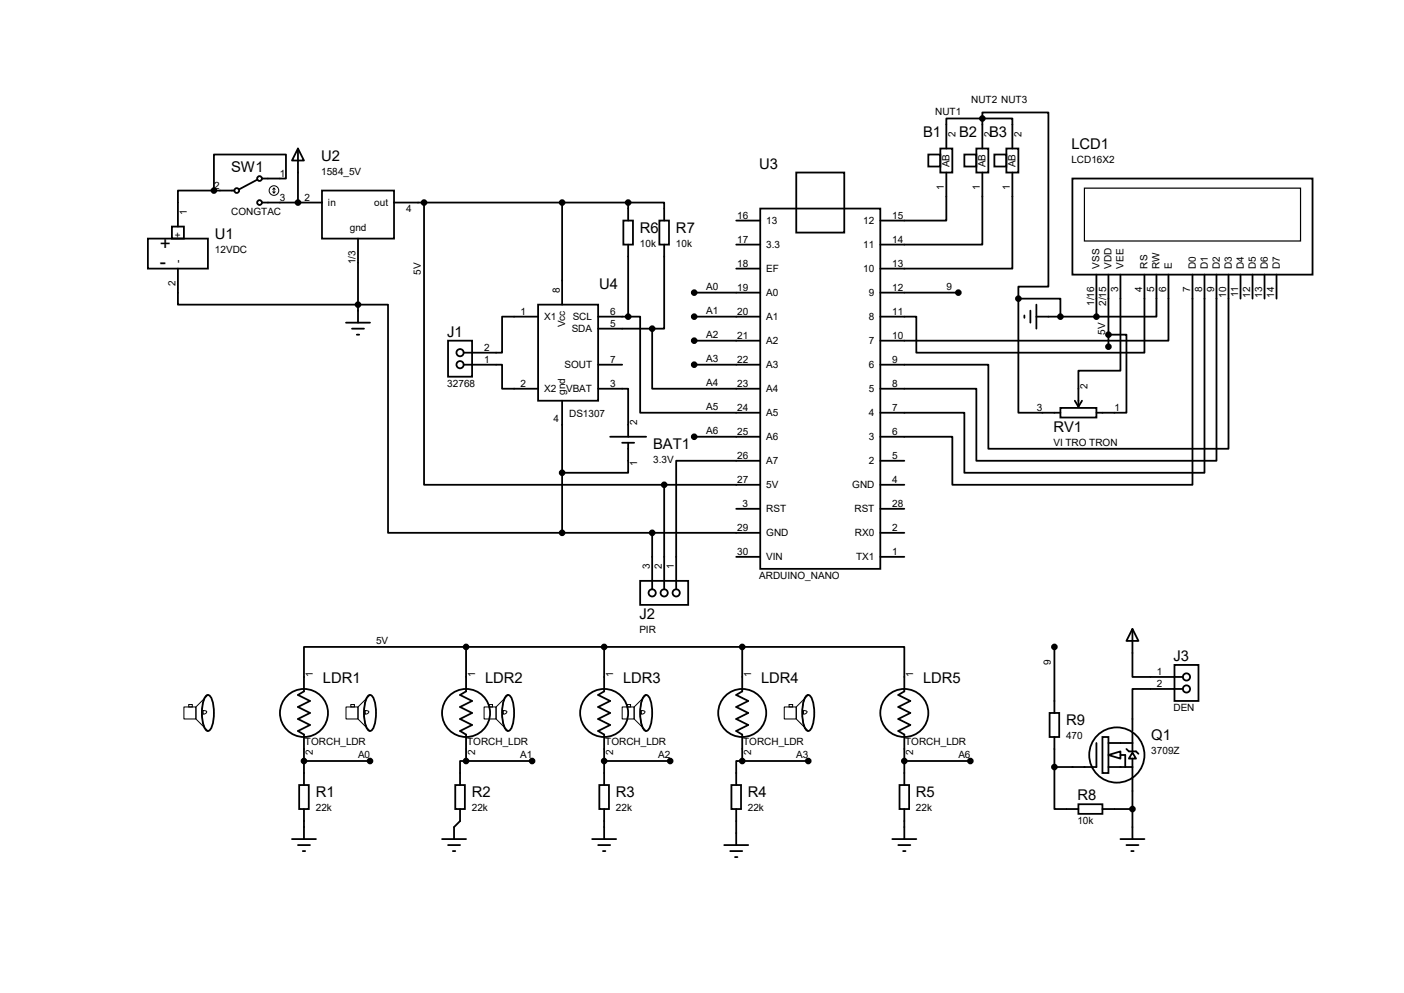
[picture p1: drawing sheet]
<svg xmlns="http://www.w3.org/2000/svg" width="297mm" height="210mm" viewBox="0 0 297 210" stroke-linecap="round" stroke-linejoin="round" font-family="sans-serif">
<g fill="none" stroke="#000" stroke-width=".38">
<path d="M54.4 38l-3.8 2M55.4 37.8h5.1v-5.1h-15.2v7.6M63 31.4l1.3 2.6h-2.5zM63 31.4v11.4M168.4 36.5h10.2v12.7h-10.2zM196.4 32.7h2.5v2.5h-2.5zM198.9 31.4h2.6v5.1h-2.6zM200.2 36.5v10.2h-14M204 32.7h2.5v2.5h-2.5zM206.5 31.4h2.6v5.1h-2.6zM207.8 36.5v15.2h-21.6M207.8 25.1h6.4v6.3"/>
<path d="M207.8 25.1h-7.6v6.3M207.8 25.1v-1.3h14v36.8h-6.4v2.6M207.8 25.1v6.3M210.4 32.7h2.5v2.5h-2.5zM212.9 31.4h2.5v5.1h-2.5zM214.2 36.5v20.3h-28M226.9 37.8h50.8v20.3h-50.8zM31.3 50.5h12.7v6.3h-12.7zM36.4 47.9h2.5v2.6h-2.5zM37.6 56.8v7.6h44.5v48.3h36.8M45.3 40.3h-7.7v7.6M45.3 40.3h4.3"/>
<path d="M55.4 42.8h12.7M68.1 40.3h15.3v10.2h-15.3zM75.7 50.5v17.7M83.4 42.8h49.5M89.7 42.8v59.7h50.8M118.9 42.8v21.6M131.9 46.7h2v5h-2zM132.9 42.8h7.6v3.9M132.9 42.8v3.9M132.9 51.7v15.3M139.5 46.7h2v5h-2zM140.5 51.7v17.8h-2.5"/>
<path d="M155.7 46.7h5.1M155.7 51.7h5.1M155.7 56.8h5.1M160.8 44.1h25.4v76.2h-25.4zM231.9 58.1v8.9M234.5 58.1v15.2M237 58.1v20.3h-8.9v7.6M242.1 58.1v16.5h-48.3v-7.6h-7.6M244.6 58.1v8.9h-12.7M247.2 58.1v14h-61M252.3 58.1v44.4h-50.8v-10.1h-15.3M254.8 58.1v41.9h-50.8v-12.7h-17.8"/>
<path d="M257.3 58.1v39.4h-50.8v-15.3h-20.3M259.9 58.1v36.8h-50.8v-17.8h-22.9M262.4 58.1v5.1M265 58.1v5.1M267.5 58.1v5.1M270 58.1v5.1M73.2 68.2h5.1M74.5 69.5h2.5M75.5 70.8h.5M94.8 72.1h5.1v7.6h-5.1zM98.1 77.1h8.1v5.1h7.6M113.8 64.4h12.7v20.4h-12.7z"/>
<path d="M113.8 67h-7.6v7.6h-8.1M126.5 67h6.4M126.5 77.1h5.1M126.5 69.5h11.5M132.9 67h2.5v20.3h25.4M138 69.5v12.7h22.8M146.9 61.9h13.9M146.9 67h13.9M146.9 72.1h13.9M146.9 77.1h13.9M186.2 61.9h16.5M215.4 63.2v24.1h8.9"/>
<path d="M215.4 63.2h8.9v3.8M216.7 66.7v.5M218 65.7v2.5M219.2 67h12.7M219.2 64.4v5.1M234.5 70.8h3.8v16.5h-6.4M118.9 84.8v27.9M126.5 82.2h6.4v10.2M129.1 92.4h7.6M131.6 93.6h2.6M132.9 93.6v6.4h-14M146.9 92.4h13.9"/>
<path d="M160.8 97.5h-17.8v27.1M186.2 97.5h5.1M224.3 86.3h7.6v2h-7.6zM227.4 84.8l.7 1.2M228.9 84.8l-.8 1.2M118.9 112.7h41.9M138 112.7v11.9M140.5 102.5h20.3M140.5 102.5v22.1M155.7 107.6h5.1M155.7 117.8h5.1M186.2 112.7h5.1"/>
<path d="M186.2 102.5h5.1M186.2 107.6h5.1M186.2 117.8h5.1M98.6 136.8h-34.3v9.4l-1.3 .8 2.6 1.3-2.6 1.2 2.6 1.3-2.6 1.3 2.6 1.2-2.6 1.3 1.3 .8v10.6M98.6 136.8v9.4l-1.3 .8 2.6 1.3-2.6 1.2 2.6 1.3-2.6 1.3 2.6 1.2-2.6 1.3 1.3 .8v5.6M98.6 136.8h58.4M127.8 136.8v9.4l-1.3 .8 2.6 1.3-2.6 1.2 2.6 1.3-2.6 1.3 2.6 1.2-2.6 1.3 1.3 .8v10.6M135.4 122.9h10.2v5h-10.2zM157 136.8h34.3v9.4l-1.3 .8 2.6 1.3-2.6 1.2 2.6 1.3-2.6 1.3 2.6 1.2-2.6 1.3 1.3 .8v10.6M157 136.8v9.4l-1.3 .8 2.6 1.3-2.6 1.2 2.6 1.3-2.6 1.3 2.6 1.2-2.6 1.3 1.3 .8v5.6M223.1 136.8v14M239.6 133l1.2 2.6h-2.5z"/>
<path d="M239.6 133v10.2h10.6M43.7 147.1l.3-.1a1.56 1.56 0 0 1 1 1.4 9 9 0 0 1-.4 5.8l-.6 .4a1.63 1.63 0 0 1-1-1.4 8.7 8.7 0 0 1 .4-5.8zM78 147.1l.3-.1a1.56 1.56 0 0 1 1 1.4 9 9 0 0 1-.5 5.8l-.5 .4a1.63 1.63 0 0 1-1-1.4 8.7 8.7 0 0 1 .4-5.8zM107.2 147.1l.3-.1a1.56 1.56 0 0 1 1 1.4 9 9 0 0 1-.4 5.8l-.6 .4a1.63 1.63 0 0 1-1-1.4 8.7 8.7 0 0 1 .4-5.8zM136.4 147.1l.3-.1a1.56 1.56 0 0 1 1 1.4 9 9 0 0 1-.4 5.8l-.6 .4a1.63 1.63 0 0 1-1-1.4 8.7 8.7 0 0 1 .4-5.8zM170.7 147.1l.3-.1a1.6 1.6 0 0 1 1 1.4 8.8 8.8 0 0 1-.5 5.8l-.5 .4a1.58 1.58 0 0 1-1-1.4 9 9 0 0 1 .4-5.8zM222 150.8h2.1v5.1h-2.1zM223.1 155.9v6.3M231.9 157.1v5.1h-8.8M233.2 155.9h1.3v7.6h-1.3zM234.5 159.7l2.5-.8v1.5zM234.5 157.1h5.1"/>
<path d="M237 159.7h1v2.5M238.3 158.4l.5 .5h1.5l.5 .5M239.6 159.2l.7 1.2h-1.5zM239.6 154.9v4M248.5 140.6h5v7.7h-5zM250.2 145.7h-10.6v8.9M61.8 177.5h5M63 178.7h2.6M63.3 166h2v5.1h-2zM64.3 171.1v6.4M64.3 161h14M93.5 177.5h5.1"/>
<path d="M94.8 178.7h2.5M96.3 166h2v5.1h-2zM97.3 171.1v2.6l-1.2 1.2v2.6M98.6 161h-1.3v5M98.6 161h14M125.3 177.5h5M126.5 178.7h2.6M126.8 166h2v5.1h-2zM127.8 161h14M127.8 171.1v6.4M153.2 178.7h5.1M154.7 166h2.1v5.1h-2.1z"/>
<path d="M155.7 171.1v7.6M157 161h-1.3v5M157 161h14M188.8 177.5h5M190 178.7h2.6M190.3 166h2v5.1h-2zM191.3 161h14M191.3 171.1v6.4M223.1 162.2v8.9h5M228.1 170.1h5.1v2h-5.1zM233.2 171.1h6.4M234.5 162.2h5.1"/>
<path d="M237 177.5h5.1M238.3 178.7h2.5M239.6 160.4v17.1M64.1 180h.5M95.8 180h.5M127.6 180h.5M154.5 180h2.5M155.5 181.3h.5M191.1 180h.5M239.3 180h.5"/>
<circle cx="54.9" cy="37.8" r=".51"/>
<circle cx="50.1" cy="40.3" r=".51"/>
<circle cx="54.9" cy="42.8" r=".51"/>
<circle cx="97.3" cy="74.6" r=".76"/>
<circle cx="97.3" cy="77.1" r=".76"/>
<circle cx="138" cy="125.4" r=".76"/>
<circle cx="140.5" cy="125.4" r=".76"/>
<circle cx="143" cy="125.4" r=".76"/>
<circle cx="64.3" cy="150.8" r="5.1"/>
<circle cx="98.6" cy="150.8" r="5.1"/>
<circle cx="127.8" cy="150.8" r="5.1"/>
<circle cx="157" cy="150.8" r="5.1"/>
<circle cx="191.3" cy="150.8" r="5.1"/>
<circle cx="236.3" cy="159.7" r="5.8"/>
<circle cx="251" cy="145.7" r=".76"/>
<circle cx="251" cy="143.2" r=".76"/>
</g>
<circle cx="63" cy="42.8" r=".19" fill="#000"/>
<g fill="none" stroke="#000" stroke-width=".21">
<path d="M58 39.8v1M58 39.8l-.3 .2M58 39.8l.2 .2M57.7 40.6l.3 .2M58.2 40.6l-.2 .2M38.9 149.5h2.5v2.6h-2.5zM39.9 149h.8v.5h-.8zM43 150.3l.7 .2a.67 .67 0 0 1-.7 .5zM43.7 147.1a7.2 7.2 0 0 0-.7 6.1 1.63 1.63 0 0 0 1 1.4l-2.6-2.5v-2.6l2.6-2.5zM73.2 149.5h2.5v2.6h-2.5zM74.2 149h.8v.5h-.8zM77.3 150.3l.7 .2a.67 .67 0 0 1-.7 .5z"/>
<path d="M78 147.1a7.2 7.2 0 0 0-.7 6.1 1.63 1.63 0 0 0 1 1.4l-2.6-2.5v-2.6l2.6-2.5zM102.4 149.5h2.5v2.6h-2.5zM103.4 149h.8v.5h-.8zM106.5 150.3l.7 .2a.67 .67 0 0 1-.7 .5zM107.2 147.1a7.2 7.2 0 0 0-.7 6.1 1.63 1.63 0 0 0 1 1.4l-2.6-2.5v-2.6l2.6-2.5zM131.6 149.5h2.6v2.6h-2.6zM132.6 149h.8v.5h-.8zM135.7 150.3l.7 .2a.67 .67 0 0 1-.7 .5zM136.4 147.1a7.2 7.2 0 0 0-.7 6.1 1.63 1.63 0 0 0 1 1.4l-2.5-2.5v-2.6l2.5-2.5zM165.9 149.5h2.5v2.6h-2.5zM166.9 149h.8v.5h-.8zM170 150.3l.7 .2a.7 .7 0 0 1-.7 .5z"/>
<path d="M170.7 147.1a7 7 0 0 0-.9 5.4 2.48 2.48 0 0 0 1.2 2.1l-2.6-2.5v-2.6l2.6-2.5z"/>
<circle cx="58" cy="40.3" r="1.02"/>
</g>
<g fill="#000" stroke="#000" stroke-width=".38">
<circle cx="207.8" cy="25.1" r=".51"/>
<circle cx="45.3" cy="40.3" r=".51"/>
<circle cx="63" cy="42.8" r=".51"/>
<circle cx="89.7" cy="42.8" r=".51"/>
<circle cx="118.9" cy="42.8" r=".51"/>
<circle cx="132.9" cy="42.8" r=".51"/>
<circle cx="75.7" cy="64.4" r=".51"/>
<circle cx="132.9" cy="67" r=".51"/>
<circle cx="138" cy="69.5" r=".51"/>
<circle cx="146.9" cy="67" r=".51"/>
<circle cx="146.9" cy="61.9" r=".51"/>
<circle cx="146.9" cy="72.1" r=".51"/>
<circle cx="146.9" cy="77.1" r=".51"/>
<circle cx="202.7" cy="61.9" r=".51"/>
<circle cx="215.4" cy="63.2" r=".51"/>
<circle cx="224.3" cy="67" r=".51"/>
<circle cx="231.9" cy="67" r=".51"/>
<circle cx="234.5" cy="73.3" r=".51"/>
<circle cx="234.5" cy="70.8" r=".51"/>
<circle cx="118.9" cy="100" r=".51"/>
<circle cx="146.9" cy="92.4" r=".51"/>
<circle cx="118.9" cy="112.7" r=".51"/>
<circle cx="138" cy="112.7" r=".51"/>
<circle cx="140.5" cy="102.5" r=".51"/>
<circle cx="98.6" cy="136.8" r=".51"/>
<circle cx="127.8" cy="136.8" r=".51"/>
<circle cx="157" cy="136.8" r=".51"/>
<circle cx="223.1" cy="136.8" r=".51"/>
<circle cx="64.3" cy="161" r=".51"/>
<circle cx="78.3" cy="161" r=".51"/>
<circle cx="98.6" cy="161" r=".51"/>
<circle cx="112.6" cy="161" r=".51"/>
<circle cx="127.8" cy="161" r=".51"/>
<circle cx="141.8" cy="161" r=".51"/>
<circle cx="157" cy="161" r=".51"/>
<circle cx="171" cy="161" r=".51"/>
<circle cx="191.3" cy="161" r=".51"/>
<circle cx="205.3" cy="161" r=".51"/>
<circle cx="223.1" cy="162.2" r=".51"/>
<circle cx="239.6" cy="171.1" r=".51"/>
</g>
<path d="M229.4 39.8h45.7v11.2h-45.7z" fill="none" stroke="#000" stroke-width=".25"/>
<g font-size="4">
<text x="33.8" y="52.8">+</text>
<text x="33.8" y="56.6">-</text>
</g>
<g font-size="3.1">
<text x="195.3" y="29">B1</text>
<text x="202.9" y="29">B2</text>
<text x="209.3" y="29">B3</text>
<text x="67.9" y="34.1">U2</text>
<text x="160.6" y="35.6">U3</text>
<text x="226.7" y="31.5">LCD1</text>
<text x="48.9" y="36.4">SW1</text>
<text x="45.5" y="50.6">U1</text>
<text x="135.4" y="49.3">R6</text>
<text x="143" y="49.3">R7</text>
<text x="126.7" y="61">U4</text>
<text x="94.6" y="71.2">J1</text>
<text x="138.2" y="95">BAT1</text>
<text x="222.8" y="91.4">RV1</text>
<text x="135.3" y="130.9">J2</text>
<text x="248.2" y="139.7">J3</text>
<text x="68.3" y="144.5">LDR1</text>
<text x="102.6" y="144.5">LDR2</text>
<text x="131.8" y="144.5">LDR3</text>
<text x="161" y="144.5">LDR4</text>
<text x="195.3" y="144.5">LDR5</text>
<text x="225.5" y="153.4">R9</text>
<text x="243.5" y="156.5">Q1</text>
<text x="66.8" y="168.7">R1</text>
<text x="99.8" y="168.7">R2</text>
<text x="130.3" y="168.7">R3</text>
<text x="158.2" y="168.7">R4</text>
<text x="193.8" y="168.7">R5</text>
<text x="227.9" y="169.2">R8</text>
</g>
<g font-size="2.1">
<text x="205.4" y="21.8">NUT2 NUT3</text>
<text x="197.8" y="24.3">NUT1</text>
<text x="202.1" y="28.9" transform="rotate(-90 202.1 28.9)">2</text>
<text x="209.7" y="28.9" transform="rotate(-90 209.7 28.9)">2</text>
<text x="216.1" y="28.9" transform="rotate(-90 216.1 28.9)">2</text>
<text x="200.9" y="35.2" transform="rotate(-90 200.9 35.2)">AB</text>
<text x="208.5" y="35.2" transform="rotate(-90 208.5 35.2)">AB</text>
<text x="214.8" y="35.2" transform="rotate(-90 214.8 35.2)">AB</text>
<text x="226.7" y="34.5">LCD16X2</text>
<text x="45.3" y="39.9">2</text>
<text x="59.2" y="37.4">1</text>
<text x="67.9" y="37">1584_5V</text>
<text x="199.7" y="40.2" transform="rotate(-90 199.7 40.2)">1</text>
<text x="207.3" y="40.2" transform="rotate(-90 207.3 40.2)">1</text>
<text x="213.7" y="40.2" transform="rotate(-90 213.7 40.2)">1</text>
<text x="39.5" y="45.4" transform="rotate(-90 39.5 45.4)">1</text>
<text x="48.9" y="45.5">CONGTAC</text>
<text x="59.2" y="42.5">3</text>
<text x="64.4" y="42.5">2</text>
<text x="69.4" y="43.6">in</text>
<text x="79.2" y="43.6">out</text>
<text x="85.9" y="44.8">4</text>
<text x="156" y="46.3">16</text>
<text x="162.1" y="47.4">13</text>
<text x="182.6" y="47.4">12</text>
<text x="188.8" y="46.3">15</text>
<text x="38.3" y="50.4" transform="rotate(-90 38.3 50.4)">+</text>
<text x="45.5" y="53.5">12VDC</text>
<text x="74" y="48.8">gnd</text>
<text x="135.4" y="52.2">10k</text>
<text x="143" y="52.2">10k</text>
<text x="156" y="51.4">17</text>
<text x="162.1" y="52.5">3.3</text>
<text x="182.6" y="52.5">11</text>
<text x="188.8" y="51.4">14</text>
<text x="38.3" y="55.5" transform="rotate(-90 38.3 55.5)">-</text>
<text x="75.2" y="55.9" transform="rotate(-90 75.2 55.9)">1/3</text>
<text x="89" y="58.1" transform="rotate(-90 89 58.1)">5V</text>
<text x="156" y="56.4">18</text>
<text x="162.1" y="57.6">EF</text>
<text x="182.6" y="57.6">10</text>
<text x="188.8" y="56.4">13</text>
<text x="232.6" y="56.8" transform="rotate(-90 232.6 56.8)">VSS</text>
<text x="235.2" y="56.8" transform="rotate(-90 235.2 56.8)">VDD</text>
<text x="237.7" y="56.8" transform="rotate(-90 237.7 56.8)">VEE</text>
<text x="242.8" y="56.8" transform="rotate(-90 242.8 56.8)">RS</text>
<text x="245.3" y="56.8" transform="rotate(-90 245.3 56.8)">RW</text>
<text x="247.9" y="56.8" transform="rotate(-90 247.9 56.8)">E</text>
<text x="252.9" y="56.8" transform="rotate(-90 252.9 56.8)">D0</text>
<text x="255.5" y="56.8" transform="rotate(-90 255.5 56.8)">D1</text>
<text x="258" y="56.8" transform="rotate(-90 258 56.8)">D2</text>
<text x="260.6" y="56.8" transform="rotate(-90 260.6 56.8)">D3</text>
<text x="263.1" y="56.8" transform="rotate(-90 263.1 56.8)">D4</text>
<text x="265.6" y="56.8" transform="rotate(-90 265.6 56.8)">D5</text>
<text x="268.2" y="56.8" transform="rotate(-90 268.2 56.8)">D6</text>
<text x="270.7" y="56.8" transform="rotate(-90 270.7 56.8)">D7</text>
<text x="37.1" y="60.5" transform="rotate(-90 37.1 60.5)">2</text>
<text x="118.4" y="61.9" transform="rotate(-90 118.4 61.9)">8</text>
<text x="149.4" y="61.3">A0</text>
<text x="156" y="61.5">19</text>
<text x="162.1" y="62.7">A0</text>
<text x="183.8" y="62.7">9</text>
<text x="188.8" y="61.5">12</text>
<text x="200.2" y="61.3">9</text>
<text x="231.4" y="64.7" transform="rotate(-90 231.4 64.7)">1/16</text>
<text x="234" y="64.7" transform="rotate(-90 234 64.7)">2/15</text>
<text x="236.5" y="61.8" transform="rotate(-90 236.5 61.8)">3</text>
<text x="241.6" y="61.8" transform="rotate(-90 241.6 61.8)">4</text>
<text x="244.1" y="61.8" transform="rotate(-90 244.1 61.8)">5</text>
<text x="246.7" y="61.8" transform="rotate(-90 246.7 61.8)">6</text>
<text x="251.8" y="61.8" transform="rotate(-90 251.8 61.8)">7</text>
<text x="254.3" y="61.8" transform="rotate(-90 254.3 61.8)">8</text>
<text x="256.8" y="61.8" transform="rotate(-90 256.8 61.8)">9</text>
<text x="259.4" y="62.9" transform="rotate(-90 259.4 62.9)">10</text>
<text x="261.9" y="62.8" transform="rotate(-90 261.9 62.8)">11</text>
<text x="264.5" y="62.9" transform="rotate(-90 264.5 62.9)">12</text>
<text x="267" y="62.9" transform="rotate(-90 267 62.9)">13</text>
<text x="269.5" y="62.9" transform="rotate(-90 269.5 62.9)">14</text>
<text x="110.1" y="66.6">1</text>
<text x="115.1" y="67.7">X1</text>
<text x="119.6" y="69.2" transform="rotate(-90 119.6 69.2)">Vcc</text>
<text x="120.9" y="70.3">SDA</text>
<text x="121.2" y="67.7">SCL</text>
<text x="129.1" y="66.6">6</text>
<text x="129.1" y="69.1">5</text>
<text x="149.4" y="66.4">A1</text>
<text x="149.4" y="71.5">A2</text>
<text x="156" y="66.6">20</text>
<text x="156" y="71.7">21</text>
<text x="162.1" y="67.7">A1</text>
<text x="183.8" y="67.7">8</text>
<text x="188.8" y="66.6">11</text>
<text x="188.8" y="71.7">10</text>
<text x="233.8" y="70.8" transform="rotate(-90 233.8 70.8)">5V</text>
<text x="102.4" y="76.8">1</text>
<text x="102.4" y="74.2">2</text>
<text x="119.4" y="77.9">SOUT</text>
<text x="129.1" y="76.8">7</text>
<text x="149.4" y="76.6">A3</text>
<text x="156" y="76.8">22</text>
<text x="162.1" y="72.8">A2</text>
<text x="162.1" y="77.9">A3</text>
<text x="183.8" y="72.8">7</text>
<text x="183.8" y="77.9">6</text>
<text x="188.8" y="76.8">9</text>
<text x="94.6" y="81.8">32768</text>
<text x="110.1" y="81.8">2</text>
<text x="115.1" y="83">X2</text>
<text x="119.6" y="83.5" transform="rotate(-90 119.6 83.5)">gnd</text>
<text x="119.8" y="83">VBAT</text>
<text x="129.1" y="81.8">3</text>
<text x="149.4" y="81.7">A4</text>
<text x="156" y="81.8">23</text>
<text x="162.1" y="83">A4</text>
<text x="183.8" y="83">5</text>
<text x="188.8" y="81.8">8</text>
<text x="230" y="82.2" transform="rotate(-90 230 82.2)">2</text>
<text x="117.1" y="89.2">4</text>
<text x="120.4" y="88.2">DS1307</text>
<text x="134.8" y="89.8" transform="rotate(-90 134.8 89.8)">2</text>
<text x="149.4" y="86.7">A5</text>
<text x="156" y="86.9">24</text>
<text x="162.1" y="88.1">A5</text>
<text x="183.8" y="88.1">4</text>
<text x="188.8" y="86.9">7</text>
<text x="219.3" y="86.9">3</text>
<text x="235.8" y="86.9">1</text>
<text x="149.4" y="91.8">A6</text>
<text x="156" y="92">25</text>
<text x="162.1" y="93.1">A6</text>
<text x="183.8" y="93.1">3</text>
<text x="188.8" y="92">6</text>
<text x="222.8" y="94.3">VI TRO TRON</text>
<text x="134.8" y="98.6" transform="rotate(-90 134.8 98.6)">1</text>
<text x="138.2" y="98">3.3V</text>
<text x="156" y="97.1">26</text>
<text x="162.1" y="98.2">A7</text>
<text x="183.8" y="98.2">2</text>
<text x="188.8" y="97.1">5</text>
<text x="156" y="102.2">27</text>
<text x="157.1" y="107.2">3</text>
<text x="162.1" y="103.3">5V</text>
<text x="180.3" y="103.3">GND</text>
<text x="188.8" y="102.2">4</text>
<text x="188.8" y="107.2">28</text>
<text x="156" y="112.3">29</text>
<text x="162.1" y="108.4">RST</text>
<text x="162.1" y="113.5">GND</text>
<text x="180.8" y="108.4">RST</text>
<text x="180.8" y="113.5">RX0</text>
<text x="188.8" y="112.3">2</text>
<text x="156" y="117.4">30</text>
<text x="162.1" y="118.5">VIN</text>
<text x="181.1" y="118.5">TX1</text>
<text x="188.8" y="117.4">1</text>
<text x="137.5" y="120.3" transform="rotate(-90 137.5 120.3)">3</text>
<text x="140" y="120.3" transform="rotate(-90 140 120.3)">2</text>
<text x="142.5" y="120.3" transform="rotate(-90 142.5 120.3)">1</text>
<text x="160.6" y="122.4">ARDUINO_NANO</text>
<text x="79.5" y="136.2">5V</text>
<text x="135.3" y="133.9">PIR</text>
<text x="66.2" y="143.2" transform="rotate(-90 66.2 143.2)">1</text>
<text x="100.5" y="143.2" transform="rotate(-90 100.5 143.2)">1</text>
<text x="129.7" y="143.2" transform="rotate(-90 129.7 143.2)">1</text>
<text x="158.9" y="143.2" transform="rotate(-90 158.9 143.2)">1</text>
<text x="193.2" y="143.2" transform="rotate(-90 193.2 143.2)">1</text>
<text x="222.3" y="140.6" transform="rotate(-90 222.3 140.6)">9</text>
<text x="244.7" y="142.8">1</text>
<text x="244.7" y="145.3">2</text>
<text x="248.2" y="150.4">DEN</text>
<text x="64.5" y="157.6">TORCH_LDR</text>
<text x="66.2" y="159.6" transform="rotate(-90 66.2 159.6)">2</text>
<text x="75.7" y="160.4">A0</text>
<text x="98.8" y="157.6">TORCH_LDR</text>
<text x="100.5" y="159.6" transform="rotate(-90 100.5 159.6)">2</text>
<text x="110" y="160.4">A1</text>
<text x="128" y="157.6">TORCH_LDR</text>
<text x="129.7" y="159.6" transform="rotate(-90 129.7 159.6)">2</text>
<text x="139.2" y="160.4">A2</text>
<text x="157.2" y="157.6">TORCH_LDR</text>
<text x="158.9" y="159.6" transform="rotate(-90 158.9 159.6)">2</text>
<text x="168.4" y="160.4">A3</text>
<text x="191.5" y="157.6">TORCH_LDR</text>
<text x="193.2" y="159.6" transform="rotate(-90 193.2 159.6)">2</text>
<text x="202.7" y="160.4">A6</text>
<text x="225.5" y="156.3">470</text>
<text x="243.5" y="159.4">3709Z</text>
<text x="66.8" y="171.6">22k</text>
<text x="99.8" y="171.6">22k</text>
<text x="130.3" y="171.6">22k</text>
<text x="158.2" y="171.6">22k</text>
<text x="193.8" y="171.6">22k</text>
<text x="227.9" y="174.2">10k</text>
</g>
</svg>
